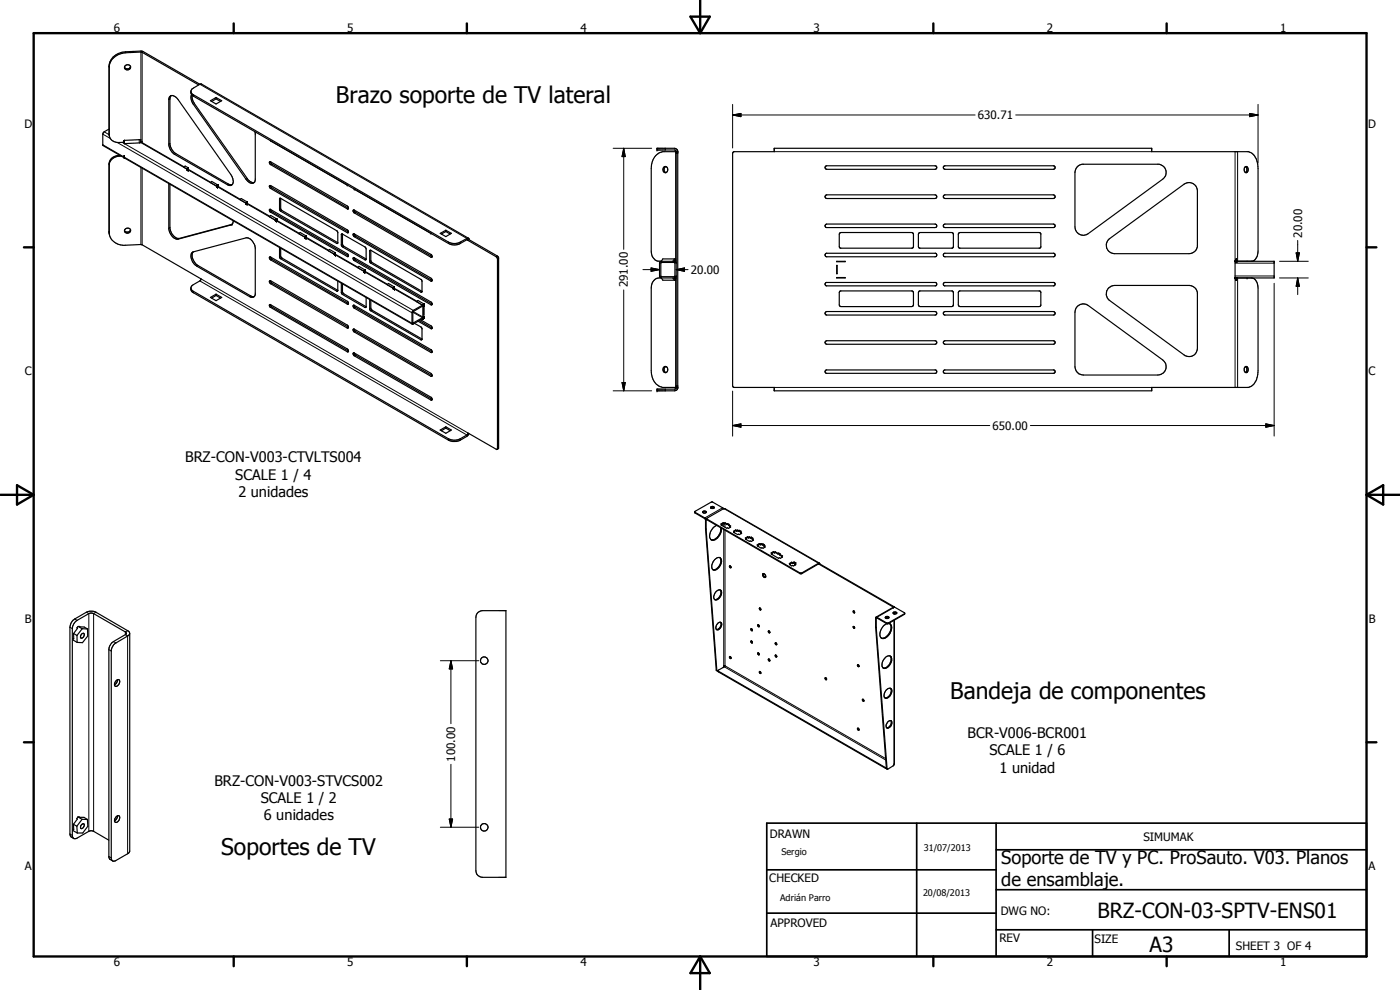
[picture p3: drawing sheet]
<svg xmlns="http://www.w3.org/2000/svg" width="420mm" height="297mm" viewBox="0 0 420 297" stroke-linecap="round" stroke-linejoin="round" font-family="sans-serif">
<g fill="none" stroke="#000" stroke-width=".35">
<path d="M39.2 19.9a1.02 1.02 0 0 1-.8 .7 1.02 1.02 0 0 1-1-.4M32.7 38.7l-1.8 1.2v3.8l92.9 53.6M51 29a1.68 1.68 0 0 1 2.5 .9l15.7 22.4a2.28 2.28 0 0 1 .2 3.3l-1.2-.2-15.8-9.1a4.1 4.1 0 0 1-1.7-2.7v-14zM51.4 28.7l-.4 .8v13.8a4.5 4.5 0 0 0 1.8 2.8l15.8 9.1 1 .2M57.3 27.6l.5 .7 76.8 44.3a3.8 3.8 0 0 0 3.5 0l2.1-1.1h.5l.1 .4M57.5 28.4a2.86 2.86 0 0 0 .5 2.9l15.8 22.5a1.63 1.63 0 0 0 2.7 .7v-15M57.7 28.6a3.7 3.7 0 0 0 .7 2.5l15.8 22.5a2.12 2.12 0 0 0 2.1 1.1M59.6 25.5l-17-9.8-4.9 .1a5.1 5.1 0 0 0-4.9 3.9v21.1M60 25.3l-1.9 1.1a1.36 1.36 0 0 0-.8 1.2 1.36 1.36 0 0 0 .8 1.3l76.5 44.2a3.8 3.8 0 0 0 3.5 0l2.1-1.2 .3 .2M60 25.3l-17.2-9.9-5.1 .1a5 5 0 0 0-5 4.4l.1 20.9M60 25.3l.5-.1 80.1 46.3M63.1 30.2l1.7-.9 1.7 .9-1.7 1z"/>
<path d="M64.8 29.7l1.4 .7M64.8 29.7l-1.3 .7M64.8 29.3v.4M32.8 40.8a2.61 2.61 0 0 0 3 2l1.5-.1M36 46.6a3 3 0 0 0-3.3 2.6l.1 21.1M36.5 46.9a3.3 3.3 0 0 0-3.7 2.2v21.1a4.4 4.4 0 0 0 4.9 3.4l4.9-.2 17.8 10.3-.3 .5-2 1.2a1.35 1.35 0 0 0-.8 1.2 1.35 1.35 0 0 0 .8 1.2l76.5 44.3a3.9 3.9 0 0 0 3.5 0l2-1.2 .6-.8M37.3 42.1l5-.2-.2 .9-4.7 .3M37.3 42.1l.1 1M37.3 42.1v.6M37.3 47.3v.1M37.3 42.7l.1 .4M42.2 42.4l.5 .1v.3"/>
<path d="M42.2 42.5l13.1 7.6M50.7 55v13.7a3.4 3.4 0 0 0 2.8 3.1l16.1-4.5M51 55.2v13.4a3.3 3.3 0 0 0 2.8 2.9l15.8-4.2M56.1 50.7l7.2 4M56.5 50.3l-.9-.5-.4 .4 .9 .5M56.5 50.3l-.4 .4M56.5 50.3v.5M65 55.8l7.1 4M65.3 55.5l-1.8-1.1-.3 .4 1.8 1M65.3 55.5l-.3 .3M65.3 55.5v.4M72 59.9l.4-.3 1.8 1-.4 .3z"/>
<path d="M81.1 42.2l.1 .1M81.2 55.7l-.4 .1 .4 .8 23 13.2 .4-.2M81.2 55.7l.4 .6 23 13.3M81.2 48.6l.4 .6 23 13.3M81.2 55.7l23 13.3 .4 .6M81.2 48.6h-.4l.4 .8 23.1 13.3 .3-.2M81.2 48.6l23 13.2 .4 .7M83.9 59.5l17.1 9.7 .4 .5v3.2l-.4 .1-16.8-9.6-.3-.5zM84.2 59.5v3.2l.4 .5 16.8 9.6M104.2 55.5l.1 .1M106.2 56.7l.1 .1M197.2 44.5h5.2l.8 .4 .2 .4v71.2l-.3 .6-.7 .2h-5.2v-.5h5.4l.3-.6v-70.7l-.5-.5h-5.2z"/>
<path d="M199.3 50.1a.85 .85 0 0 1 1.1 .8 .85 .85 0 0 1-1.1 .8l-.3-.8zM199.8 50a1.06 1.06 0 0 0 0 1.8M203.4 45.5h-4.5a4.7 4.7 0 0 0-3.5 5v24.9a2.73 2.73 0 0 0 3.1 3M247.8 58.6l32.8-.1 .4 .1 .1 .6-.5 .4h-32.5l-.5-.4zM247.8 49.8l32.8-.1 .4 .1 .1 .6-.5 .4h-32.5l-.5-.4zM283.2 58.7l.4-.2h32.5l.5 .2v.5l-.5 .4h-32.5l-.5-.4zM283.2 50l.4-.3h32.5l.5 .3v.4l-.5 .4h-32.5l-.4-.2zM323.2 50.1l.6-.4 1-.4h23a2.49 2.49 0 0 1 2.1 1.8 2.49 2.49 0 0 1-1 2.7l-22.3 16.3a2.51 2.51 0 0 1-2.6 .2 2.51 2.51 0 0 1-1.4-2.2v-16.4zM373.8 50a1.19 1.19 0 0 0 0 1.8M373.8 50a.89 .89 0 0 1 .8 .9 .89 .89 0 0 1-.8 .9M373.8 50a1.11 1.11 0 0 1 0 1.8M37.6 68.7a.86 .86 0 0 1 1.2-.2 .86 .86 0 0 1 .2 1.2 .86 .86 0 0 1-1.2 .1l-.4-.4z"/>
<path d="M39.2 68.9a.99 .99 0 0 1-.8 .8 .99 .99 0 0 1-1-.5M57.6 75.8l16.2-4.4a3.2 3.2 0 0 1 2.8 2.9v14a1.03 1.03 0 0 1-.6 .9 1.03 1.03 0 0 1-1.1-.2l-15.8-9.1a3.2 3.2 0 0 1-1.5-4.1zM58 75.6a3.1 3.1 0 0 0 1.4 4.1l15.8 9.1 1.1 .2M70 66.2l-.4 1.1M73.9 60.9l7.1 4M74.2 60.6v.4M80.8 62.9l.3-.1 23.1 13.3 .3 .4v.5l-23.4-13.4zM81.2 62.8l.4 .7 23 13.3M81.2 77.1l.4 .7 23 13.3M81.2 77.1l-.4 .1 .4 .8 23.1 13.3 .3-.2M81.2 77.1l23 13.3 .4 .7M82.6 66l7.2 4"/>
<path d="M83 65.7l-1.8-1.1-.4 .4 1.8 1M83 65.7l-.4 .3M83 65.7v.4M83.9 74.2v2.9l.2 .5 17 9.8 .3-.2v-2.9M84.2 74.4v2.6l.3 .3 16.9 9.8M91.5 71.1l7.1 4M91.9 70.8l-1.8-1-.4 .3 1.8 1M91.9 70.8l-.4 .3M91.9 70.8v.4M100.3 76.2l7.2 4M100.7 75.9l-1.8-1.1-.4 .4 1.8 1M100.7 75.9l-.4 .3"/>
<path d="M100.7 75.9v.4M102.8 70.2l6.8 4 .3 .5v3M102.8 70.2l-.4 .1 .2 3.6 6.9 4 .4-.2M102.8 70.2v3l.2 .6 6.9 3.9M104.6 69.6h.1M104.6 76.8h.1M104.6 62.5h.1M106.3 70.2l-.4 .2 .4 .6 23 13.3 .4-.2M106.3 63l-.4 .2 .4 .7 23 13.3 .4-.2M106.3 63l.3 .6 23.1 13.4M106.3 70.2l.4 .7 23 13.2M106.3 77.3l.4 .7 23 13.3"/>
<path d="M106.3 70.2l23 13.2 .4 .7M106.3 63l23.1 13.4 .3 .6M106.3 77.3l23 13.3 .4 .6M106.3 77.3h-.2l-.2 .3 .4 .6 23 13.2 .4-.2M111 75.1h.3l15.1 8.8 .2 .4v3.2l-.3 .1-15.1-8.7-.3-.4zM111.3 75.1l.1 3.5 15.2 8.8M129.3 70l.1 .1M132.1 70l1.7-.9 1.7 .9-1.7 1zM133.8 69.5l1.3 .7M133.8 69.5l-1.4 .7M133.8 69.1v.4M140.5 72.1l8.4 4.9 .4 .6v57l-.3 .3-8.5-5-.4 .6-2 1.2a3.8 3.8 0 0 1-3.5 0l-76.8-44.4-.5-.8"/>
<path d="M140.8 71.9l8.5 4.9 .3 .5v57.2l-.4 .3M140.8 71.9l-.3 .2M198.3 78.9l4.2-.1v4.1h-4.2zM202.5 78.4l.4 .4M202.8 77.8l-.7 .6M202.8 77.8l-.2 .5M202.8 77.8l-3.9-.1-.4 .7M202.9 78.8l-.3-.4h-4.3l-.4 .4 .1 4.3 .5 .3 .4 .7 3.9-.1M202.9 78.8v.2M202.9 78.2l-.5 .2M247.7 67.4l.4-.2h32.5l.4 .2 .1 .5-.5 .4h-32.5l-.5-.4zM247.8 76.1l33-.1 .3 .3v.4l-.5 .3h-32.5l-.5-.3z"/>
<path d="M251.1 78.4l2.5 .1zM251.1 79.6l.1 2.5zM252 70l.4-.2h21.2l.5 .5v3.7l-.3 .5h-21.6l-.3-.5zM275.7 70l.4-.2h9.7l.3 .5-.1 4-.2 .2h-9.8l-.4-.5zM283.2 76.2l.3-.2h32.8l.3 .3v.4l-.5 .3h-32.5l-.4-.2zM283.2 67.4l.4-.2h32.5l.5 .2v.5l-.5 .4h-32.5l-.5-.4zM287.7 70l.4-.2h23.8l.5 .3v4.1l-.4 .3h-24l-.4-.5zM332.8 71.8l22.6-16.6a2.53 2.53 0 0 1 4 2.1v16.7a2.57 2.57 0 0 1-2.5 2.1h-22.4a2.53 2.53 0 0 1-2.3-1.6 2.53 2.53 0 0 1 .6-2.7zM370.7 78.4h11.7v5h-11.7v-5h5.2a2.81 2.81 0 0 0 1.7-3v-24.9a4.8 4.8 0 0 0-2.9-5h-29.1v-1h-113.2v1h-12.2l-.3 .5v69.7l.3 .5h12.2v1.1h113.2v-1.1h29.1a4.8 4.8 0 0 0 2.9-4.9v-24.9a2.84 2.84 0 0 0-2-3M371.2 78.4h.1M374.3 78.4h.1M63.1 89.2l1.7-.9 1.7 .9-1.7 1z"/>
<path d="M64.8 88.6l1.4 .9M64.8 88.6l-1.3 .9M64.8 88.3v.3M80.8 91.5l.3-.1 23.1 13.3 .3 .3v.5l-23.4-13.3zM81.2 84.2a.45 .45 0 0 0-.4 .5 .45 .45 0 0 0 .4 .4l23 13.3 .4-.2M81.2 84.2l.4 .7 23 13.3M81.2 91.4l.4 .7 23 13.2M81.2 84.2l23 13.3 .4 .7M102.4 85v2.9l.4 .4 6.7 3.9 .4-.2M102.8 85.1v2.4l.2 .6 6.9 3.9M104.6 91.1h.1M104.6 98.2h.1"/>
<path d="M106.3 91.6l.3 .6 23.1 13.3M106.3 98.8l.4 .6 23 13.3M106.3 91.6l23.1 13.3 .3 .6M106.3 91.6l-.4 .2 .4 .7 23 13.2 .4-.2M106.3 98.8l23 13.2 .4 .7M106.3 98.8l-.1-.1a.46 .46 0 0 0-.3 .5 .46 .46 0 0 0 .4 .4l23 13.3 .4-.2M109.2 81.3l7.1 4M109.5 81l-1.8-1.1-.3 .4 1.8 1M109.5 81l-.3 .3M109.5 81v.4M109.9 89.2v2.8M110.9 89.8v3l.3 .4 15.3 8.8 .1-3.4-.3-.5-1.9-1.1"/>
<path d="M111.3 90v2.6l.3 .4 15 8.7M118.1 86.4l7.1 4M118.4 86.1l-.4 .3M118.4 86.1v.4M118.4 86.1l-1.8-1.1-.4 .4 1.8 1M123.9 96.9h.1M124 93.5l2.9-1.6v3.4l-2.9 1.6zM125.8 96.2l3.9 2.2M126.2 96l3.2 1.8 .2 .8-4.1-2.2M126.8 91.6l-2.8 1.5-.3 .4-.1 3.7 .2 .1M126.8 95.6l-3 1.7M126.8 91.6h.3"/>
<path d="M126.9 95.5l-.1 .1M127 91.5l-.2 .1M127.1 91.6l.1 .2zM127.1 95.2l-.3 .4M127.1 95.2l-.2 .3M127.2 91.2v4.3l-.4 .1M127.2 95l-.1 .2M127.2 91.2l-.4 .4M127.2 91.2l-1.8-1-.4 .3 1.8 1.1M202.1 83.4l.7 .6M202.6 83.4l.2 .6M202.9 83l-.5 .4h-4.6a2.74 2.74 0 0 0-2.4 3v24.9a4.7 4.7 0 0 0 3.5 4.9h4.5"/>
<path d="M202.9 82.8l-.1 .3-.4 .3 .5 .2M247.8 84.8h33l.3 .3v.3l-.3 .4h-32.8l-.4-.5zM247.8 93.6l32.8-.1 .4 .1 .1 .5-.5 .4h-32.5l-.5-.5zM251.1 83.3l2.5 .1zM252.1 87.4l21.7-.1 .3 .5v3.7l-.5 .5h-21.2l-.5-.5v-3.7zM275.8 87.4l10-.1 .3 .5-.1 4-.3 .2-9.7-.1-.4-.4v-3.7zM283.2 85l.3-.2h32.8l.3 .3v.3l-.3 .4h-32.8l-.4-.4zM283.2 93.7l.4-.2h32.5a.53 .53 0 0 1 .6 .5 .53 .53 0 0 1-.6 .5h-32.5l-.4-.2zM287.8 87.4l24.2-.1 .4 .3v4l-.5 .4h-23.8l-.5-.5v-3.7zM323.5 91.7a2.51 2.51 0 0 1 3.1 0l22.3 16.3a2.51 2.51 0 0 1 .9 2.8 2.51 2.51 0 0 1-2.3 1.7h-22.3a2.59 2.59 0 0 1-2.6-2.5v-16.3l.3-1.1zM332.6 86.6l.8-.7 1.1-.3h22.4a2.57 2.57 0 0 1 2.5 2.2v16.7a2.49 2.49 0 0 1-1.4 2.2 2.49 2.49 0 0 1-2.6-.2l-22.4-16.3a2.51 2.51 0 0 1-.4-3.6zM370.9 83.4h.5"/>
<path d="M371.2 83.4h.1M104.6 105.3h.1M106.3 105.9l-.4 .2 .4 .7 23 13.2 .4-.2M106.3 105.9l.4 .7 23 13.2M106.3 105.9l23 13.3 .4 .6M199.2 110.2a.87 .87 0 0 1 1.2 .3 .87 .87 0 0 1-.4 1.3 .91 .91 0 0 1-1-.5 .91 .91 0 0 1 .2-1.1zM199.8 110a1.02 1.02 0 0 0 0 1.8M247.7 102.4l.4-.2h32.5a.53 .53 0 0 1 .5 .6 .53 .53 0 0 1-.5 .5h-32.5l-.5-.4zM247.8 111.1l33-.1 .3 .3v.4l-.3 .3h-32.8l-.4-.5zM283.2 102.4l.4-.2h32.5a.53 .53 0 0 1 .6 .6 .53 .53 0 0 1-.6 .5h-32.5l-.5-.4zM283.2 111.2l.3-.2h32.8l.3 .3v.4l-.3 .3h-32.8l-.4-.3zM373.8 110a1.17 1.17 0 0 0 0 1.8"/>
<path d="M373.8 110a.94 .94 0 0 1 .8 .8 .94 .94 0 0 1-.6 1h-.2M373.8 110a1.1 1.1 0 0 1 0 1.8M132.1 129l1.7-.9 1.7 .9-1.7 1zM133.8 128.4l1.3 .8M133.8 128.4l-1.4 .8M133.8 128.1v.3M208.5 153.6l.1 .3 3.1 1.9v2.8M208.5 153.6l3.3 2.1 .1 3M210.9 153.8l.4-.3 .7 .3M210.9 153.5a.65 .65 0 0 1 1.1 .2l-.7 .3zM211.7 158.6l3.3 42.4M211.7 158.6l.2 .1"/>
<path d="M211.9 158.7l3.2 42.4 .2 .2 .3-.2M212.1 155.6l.1 .4 27.9 16.1h.5l5.2-2.9M212.1 155.6l28 16.3h.5l5.3-2.9M212.1 155.6h.1M213.3 152.4l.5-.3 .5 .3M213.3 152.2l.5-.3 .5 .4-.1 .2-.7 .1zM215 157.6a3.1 3.1 0 0 0-1.6 4.3M216.3 158.4a3.3 3.3 0 0 1-2.7 3.6l-.2-.1M216.5 158.5a3.4 3.4 0 0 1-2.7 3.6l-.4-.2M216.7 157.4l-.3 .1 1.7 1h.5l.7-.3-.3-.2M216.7 157.4l-.1 .2M217 156.8l-.6 .4 .3 .2"/>
<path d="M217 157l-.4 .3M217 156.8v.2M217 156.8l.3 .2M217 157l.3 .2M217.1 152.7l-3.4-2.1-5.2 3M217.1 152.7l-5 2.9M217.1 152.7l.5-.1 28.3 16.4M217.3 157v.2M217.6 156.8l.6 .4M217.6 156.8v.3M217.6 157.1l.6 .3M217.6 157.1l-.3 .1"/>
<path d="M217.6 156.8l-.3 .2M218.2 157.2v.2M218.4 157.1l.5 .3-.3 .1M218.4 157.1v.2M218.4 157.3l.2 .2M218.4 157.1l-.2 .1M218.4 157.3l-.2 .1M218.6 157.5l.5 .4M218.6 157.5l.7 .3-.3 .2M219 158l.1 .2M220.4 159.6l-.2 .1 1.2 .7h.5l.7-.4-.3-.1M220.4 159.6v.2"/>
<path d="M220.8 159l.3 .2M220.8 159l-.6 .4 .2 .2M220.8 159.2l-.5 .3M220.8 159v.2M220.8 159.2l.3 .2M221.1 159.2v.2M221.4 159.3l-.3 .1M221.4 159v.3M221.4 159l-.3 .2M221.4 159l.3 .3M221.4 159.3l.3 .1M221.7 159.3v.1"/>
<path d="M221.9 159.1l.5 .3-.2 .1M221.9 159.1v.2M221.9 159.3l.3 .2M221.9 159.1l-.2 .2M221.9 159.3l-.2 .1M222.2 159.5l.2 .3M222.2 159.5l.3 .2-.2 .2M222.3 159.9l.1 .2M214.8 177.6a.93 .93 0 0 1 1.7-.2 2.05 2.05 0 0 1-1.9 2.6 1.66 1.66 0 0 1 .2-2.4zM216 167.3a2.29 2.29 0 0 1-.7 3.4l-.7 .4-.7-.2M216.1 167.3a2.41 2.41 0 0 0-2.2 3.6M216.1 177a2.01 2.01 0 0 1-1.7 2.9"/>
<path d="M216.2 167.5a2.61 2.61 0 0 1-2.3 3.4M219 169.8l.4 .2v.3l-.4-.1zM219.1 169.8l.3 .5M224 161.6l-.3 .2 1.2 .6 .6 .1 .6-.4-.3-.2M224 161.6l-.1 .2M224.4 161l-.7 .4 .3 .2M224.4 161l.3 .2M224.4 161.3l-.6 .2M224.4 161v.3M224.4 161.3l.3 .1M224.7 161.2v.2M224.9 161.3l-.2 .1"/>
<path d="M224.9 161.1v.2M224.9 161.1l-.2 .1M224.9 161.1l.3 .2M224.9 161.3l.3 .2M225.2 161.3v.2M225.5 161.4l.3 .1M225.5 161.2l.4 .3h-.2M225.5 161.2v.2M225.5 161.2l-.3 .1M225.5 161.4l-.3 .1M225.7 161.5l.2 .3M225.7 161.5l.4 .3-.3 .1"/>
<path d="M225.8 161.9l.2 .3M227.5 163.7l-.1 .2M227.5 163.7l-.2 .1 1.1 .7h.6l.6-.4-.2-.1M227.9 163.1v.2M227.9 163.1l-.7 .4 .3 .2M227.9 163.3l-.5 .3M227.9 163.1l.3 .2M227.9 163.3l.3 .2M228.2 163.3v.2M228.4 163.1l.4 .2M228.4 163.1v.2M228.4 163.3l.4 .2"/>
<path d="M228.4 163.3l-.2 .2M228.4 163.1l-.2 .2M228.8 163.3v.2M228.9 172.2a.73 .73 0 0 1 .8 .3 .73 .73 0 0 1 0 .8l-.6-.3zM229 163.2l.4 .3-.1 .1M229 163.2v.2M229 163.4l.3 .2M229 163.2l-.2 .1M229 163.4l-.2 .1M229.1 172.1a.87 .87 0 0 0 .7 1.1M229.3 163.6l.1 .3M229.3 163.6l.3 .2-.2 .2"/>
<path d="M229.4 164l.1 .2M231.7 166.1l-.2 .1 2.1 1.3 .3-.2 .3 .2 .7-.4-.3-.1M231.7 166.1v.2M232.1 165.5l-.7 .4 .3 .2M232.1 165.7l.3 .2M232.1 165.5l.3 .2M232.1 165.7l-.5 .3M232.1 165.5v.2M232.4 165.7v.2M232.7 165.6v.2M232.7 165.8l-.3 .1M232.7 165.6l-.3 .1"/>
<path d="M232.7 165.6l.8 .4M232.7 165.8l.8 .4M233.5 166v.2M233.7 165.9l.5 .3-.2 .1M233.7 165.9v.3M233.7 166.2l.3 .1M233.7 165.9l-.2 .1M233.7 166.2h-.2M234 166.3v.2l.6 .4M234 166.3l.9 .5-.3 .2M234.6 167l.1 .2M237.2 169.2l-.3 .2 .7 .4 .3-.2 .3 .2 .6-.4-.3-.2"/>
<path d="M237.2 169.2l-.1 .3M237.6 168.7l-.7 .4 .3 .1M237.6 168.9l-.5 .3M237.6 168.7v.2M237.6 168.7l.3 .1M237.6 168.9l.3 .1M237.9 168.8v.2M238.1 168.7l.1 .1M238.1 168.7v.2M238.1 168.9l.1 .1M238.1 168.9l-.2 .1M238.1 168.7l-.2 .1"/>
<path d="M238.2 168.8v.2M238.4 168.9l.3 .1M238.4 168.7l.5 .2-.2 .1M238.4 168.7v.2M238.4 168.7l-.2 .1M238.4 168.9l-.2 .1M238.5 169.2l.2 .3M238.7 169l-.2 .2M238.7 169v.2M245.8 169.2h.1M245.8 169.3l22.3 12.9M245.8 169.2v.1"/>
<path d="M245.9 169l.1 .2M246 169.2l22.4 12.9M246 169.2l-.2 .1M22.1 190.1v1.6l-.2-.1v.4l1.2 .7M22.1 190.1l1 .6M23.1 190.7v2M23.4 188l-.3 .4 .2 .1-1.2 1.6M23.4 188l1.9 .1 1 .6M23.4 188l1.3 .6M24.5 190.2l.2-.1a.52 .52 0 0 1 .7 .3 .52 .52 0 0 1-.3 .7l-.6 .4-.3-.2zM24.7 188.6l1.6 .1M24.7 188.6l-1.6 2.1"/>
<path d="M26.3 188.7v2.1l-1.5 2-1.7-.1M38.9 190v65.4l-.3 .6-4 2.3-.5 .1-.5-.3-.2-.4v-62.7l.9-1.7 4-2.5a.84 .84 0 0 0 .6-.8 .84 .84 0 0 0-.6-.8l-9.5-5.5-.9-.3-1.7 .2-3.8 2.1a3.2 3.2 0 0 0-1.4 2.5v62l.3 .8 .8 .6M143.3 183.9l.8-.6 .7-.1h7v80h-7a2 2 0 0 1-2-2v-76zM216.2 186.7a1.33 1.33 0 0 1 .2 1.5 1.33 1.33 0 0 1-1.4 .7 1.47 1.47 0 0 1 1.3-2.2M216.4 186.9a1.59 1.59 0 0 1-1.4 1.9M219.1 197l.3 .5M219.1 197l-.2 .1 .1 .3 .4 .1M225.5 192.3l-.1 .4 .4 .1M225.5 188.6l-.1 .5h.4M225.5 188.6l.3 .5M225.5 192.3l.3 .5M227.6 187.5l.3 .5"/>
<path d="M227.6 195.9l.3 .5M227.6 187.5l-.2 .2 .3 .4 .2-.1M227.6 195.9l-.2 .3 .3 .3 .2-.1M228 182.4l.3 .5M228 182.4v.4l.3 .1M230.6 197.8l.3 .1 .1 .4-.3-.1zM230.6 189.4l.4 .1v.4l-.3-.2zM230.8 197.7l.2 .5M230.8 189.3l.2 .5M232.8 192.9l.3 .4M232.8 196.6l.3 .4M232.8 192.9l-.1 .3 .2 .3 .2-.2"/>
<path d="M232.8 196.6l-.1 .2 .2 .3 .2-.1M256.2 188a.31 .31 0 0 0-.1 .3 .31 .31 0 0 0 .3 .2l.1-.1M256.2 183.3l-.1 .4 .4 .1M256.2 183.3l.3 .5M256.2 188l.3 .4M257.5 199.4l.3 .5M257.5 199.4l-.2 .3 .3 .3 .2-.1M262.8 188.1l3.2 42.4 .3 .3M262.8 188.1l.2 .2M263 188.3l3.3 42.5M264.4 191.4l.3 .1M265.7 185.4v-.1a.59 .59 0 0 1 .5-.4 .59 .59 0 0 1 .6 .4l-.1 .1"/>
<path d="M265.7 185.4l.4-.2 .6 .2M265.7 185.4l.4 .2 .6-.2M265.8 197.2a1.09 1.09 0 0 1 1.5-.3 1.09 1.09 0 0 1 .2 1.6 2.14 2.14 0 0 1-2.5 1.9 2.43 2.43 0 0 1 .8-3.2zM266.1 187.1l-3.1-1.7v2.9M266.1 187.1a3.2 3.2 0 0 0-1.7 4.3M266.7 187.1a1.73 1.73 0 0 1 .5 2.6 2.41 2.41 0 0 1-2.7 1.7M267.1 196.8a2.5 2.5 0 0 1-2.1 3.6M267.2 187.2a3.3 3.3 0 0 1-2.5 4.3M268.1 184a.49 .49 0 0 1 .5-.4 .49 .49 0 0 1 .5 .5l-.6 .1M268.1 184l.4 .2M268.4 182.1l3.1 1.9M268.4 182.1l-5.5 3.1"/>
<path d="M268.4 183.8l.7 .2M268.4 183.8l-.4 .2M268.4 186.1v43.1l-.3 .5-1.8 1.1M268.4 183.8v.4M271.5 184l-5.2 3-3.3-1.8-.2 .2v2.7M271.5 184l-.1 .3-4.8 2.8h-.5M34.8 204.3a.65 .65 0 0 1 1-.3 .65 .65 0 0 1 0 1.1l-.6 .7-.4 .2a1 1 0 0 1 0-1.7zM35.3 204l-.2 .6-.7 .9M215 201v.1M215 201.1l.2 .2M215.5 201.2l.1 .4 50.4 28.9M215.5 201.2l50.5 29.1"/>
<path d="M215.6 201.1l-.1 .1M217 200.3l.2-.5h.4l-2 1.3M228 201.5l.3 .5M228 201.5v.4l.3 .1M247.7 203.4h-.1M247.7 203.4h.2M247.8 203.4l.3 .4M247.9 203.4l.2 .2-.1 .4-.4-.6M257.5 218.5l.3 .5M257.5 218.5l-.2 .3 .3 .3 .2-.1M259 209.8l.3 .5M259 209.8l-.2 .3 .4 .3 .1-.1"/>
<path d="M265.9 207.1a.89 .89 0 0 1 1-.6 .89 .89 0 0 1 .8 .9 1.76 1.76 0 0 1-2.2 1.9 2.1 2.1 0 0 1 .4-2.2zM266.3 216.7a.68 .68 0 0 1 .7-.5 .68 .68 0 0 1 .7 .5 1.28 1.28 0 0 1-.4 1.3 1.28 1.28 0 0 1-1.3 .3v-.9zM267.2 206.5a2.03 2.03 0 0 1-1.6 2.9M267.3 216.2a1.53 1.53 0 0 1-1.2 2.2M22 247.3l.1 1.6-.2-.1v.4l1.3 .7M22 247.3l1.1 .6M23.1 247.9l.1 2M23.4 245.1l-.4 .5 .2 .1-1.2 1.6M23.4 245.1l1.8 .1 1 .7M23.4 245.1l1.2 .7M24.5 247.4a.46 .46 0 0 1 .8-.1 .46 .46 0 0 1-.1 .7 .51 .51 0 0 1-.5 .6 .51 .51 0 0 1-.5-.5zM24.6 245.8l1.6 .1"/>
<path d="M24.6 245.8l-1.5 2.1M26.2 245.9l.2 2-1.6 2h-1.6M32.7 252.1l-4.6-2.7-.6-.1-.8 .1-3.6 2.1a.88 .88 0 0 1-1 .1 .88 .88 0 0 1-.4-.9v-62.1a3.2 3.2 0 0 1 1.4-2.5l3.7-2.1h1.1l10 5.9v.3l-3.8 2.3a3.1 3.1 0 0 0-1.4 2.4v62.3l.2 .6 .9 .5M34.8 245.1a.6 .6 0 0 1 .9-.4 .6 .6 0 0 1 .2 .9l-.2 .5a.68 .68 0 0 1-.9 .6 .68 .68 0 0 1-.4-1zM35.3 244.8l-.2 .6-.7 .9"/>
<circle cx="38.2" cy="20.2" r=".86"/>
<circle cx="145.3" cy="198.2" r="1.14"/>
<circle cx="145.3" cy="248.2" r="1.13"/>
</g>
<g fill="none" stroke="#000" stroke-width=".3">
<path d="M32.7 19.9l.1 .3M37.7 15.5v.3M42.3 15.6v26.8M42.7 15.7v26.8M31.3 39.5l1.5 1-.1-.3M51 29.7l-.3 .2M58.1 28.4v.5M58.4 31.1l-.4 .2M60 25.3l80.1 46.2M219.9 34.5l2.5-.5v1zM219.9 34.5h72.7M219.9 31.3v13.1"/>
<path d="M304.8 34.5h72.8M375.1 34l2.5 .5-2.5 .5zM377.6 31.3v17.6M30.8 40.3l2.3 1.2M30.8 43.4l92.8 53.6M32.7 49.2l.1 .3M35.1 42.7l88.5 51.2M35.7 46.6l.1 .3M36.7 42.7l87.3 50.4M37.3 42.1l.1 1zM37.3 46.8v.6zM41.8 41.9v1"/>
<path d="M42.2 42.7l84.6 48.9M42.3 50.2v23.2M42.7 50.4v23M50.7 55.1h.1M51 43.1l-.3 .1M52.8 46.1l-.4 .2M56.2 50.7h.1M56.2 50.7l.3-.4v.7M56.3 50.7h.1M56.4 50.7h.1M56.4 50.8h.1M56.4 50.7v.1"/>
<path d="M56.5 50.3l-.4 .4zM56.5 50.3v.7zM56.5 50.3l-.3 .4zM56.5 50.3v.6zM56.5 50.3v.5zM56.5 50.3l-.2 .4zM56.5 50.3l-.1 .5zM56.5 50.3l-.1 .4zM56.5 50.8h.1M56.5 50.9h.1M65 55.8l.3-.3zM65 55.8h.1"/>
<path d="M65 55.8l.3-.3v.5M65 55.8h.2M65.1 55.8h.1M65.2 55.8h.1M65.2 55.8l.1 .1M65.3 55.9h.1M65.3 55.5l-.3 .3zM65.3 55.5v.5zM65.3 55.5l-.2 .3zM65.3 55.5v.4zM65.3 55.5l-.1 .3zM65.3 56h.1"/>
<path d="M68.6 55.2l-.4 .2M74.2 53.6l-.4 .2M81.2 42.2v.1M81.6 49.2l-.4 .2M81.6 56.3l-.4 .3M84.2 59.5l-.3 .2M104.2 55.5h.1M106.3 56.8h.1M184 44.5h11.6M187.2 44.5l.5 2.5h-1zM187.2 44.5v30.3M199.7 44.5v.5"/>
<path d="M202.8 45.5v32.8M202.9 46h.5M232.4 45.5h113.2M370.7 45.5v32.9M371.4 45.5v32.9M32.7 69.5l.1 .3M51 68.2l-.3 .3M53.8 71.5l-.3 .3M59.4 79.7l-.3 .2M69.6 67.3l-.4 .2M73.8 60.9h.1M73.8 60.9l.4-.3v.6"/>
<path d="M73.9 60.9l.3-.3zM73.9 60.9h.1M74 60.9l.1 .1M74 60.9h.1M74.1 61h.1M74.2 60.6l-.4 .3zM74.2 60.6v.6zM74.2 60.6v.5zM74.2 60.6l-.3 .3zM74.2 60.6l-.1 .5zM74.2 60.6l-.1 .4zM74.2 60.6l-.2 .3z"/>
<path d="M74.2 61.1h.1M81.6 77.8l-.4 .2M81.6 63.5l-.4 .2M82.6 66l.4-.3zM82.7 66h.1M82.8 66h.1M82.8 66l.2 .1M82.9 66h.1M82.9 66h-.3l.4-.3v.6M83 66.1h.1M83 66.2h.1M83 65.7v.6z"/>
<path d="M83 65.7l-.3 .3zM83 65.7v.5zM83 65.7l-.2 .3zM83 65.7v.4zM83 65.7l-.1 .3zM83 66.3h.1M84.2 62.5l-.3 .2M84.2 76.8l-.3 .2M84.6 63.2l-.4 .2M84.6 77.4l-.4 .2M91.5 71.1l.4-.3zM91.5 71.1h.1"/>
<path d="M91.6 71.1h.1M91.7 71.1h.1M91.7 71.1l.1 .1M91.8 71.2h.1M91.8 71.2l-.3-.1 .4-.3v.6M91.9 70.8v.6zM91.9 70.8l-.4 .3zM91.9 70.8v.5zM91.9 70.8l-.3 .3zM91.9 70.8l-.1 .5zM91.9 70.8l-.1 .4zM91.9 70.8l-.2 .3z"/>
<path d="M91.9 71.4h.1M100.4 76.2h.1M100.5 76.2h.1M100.6 76.2h.1M100.6 76.3h.1M100.6 76.2h-.3l.4-.3v.6M100.6 76.2v.1M100.7 75.9l-.4 .3zM100.7 75.9v.6zM100.7 75.9l-.3 .3zM100.7 75.9v.5zM100.7 75.9l-.2 .3z"/>
<path d="M100.7 75.9v.4zM100.7 75.9l-.1 .4zM100.7 75.9l-.1 .3zM100.7 76.3h.1M100.7 76.4h.1M100.7 76.5h.1M101.4 72.8l-.4 .2M102.8 70.2l-.4 .2M102.8 73.2l-.4 .2M103.2 73.9l-.4 .2M104.6 62.5l-.4 .2M104.6 76.8l-.4 .2"/>
<path d="M104.6 69.6l-.4 .2M106.7 70.9l-.4 .1M106.7 78l-.4 .2M106.7 63.7l-.4 .2M109.9 77.7l-.4 .2M111.3 78.1l-.4 .3M111.3 75.1l-.4 .2M111.6 78.7l-.3 .3M129.3 70h.1M129.7 77l-.4 .2M134.6 72.6v.5M138.1 72.6v.5"/>
<path d="M140.1 71.9l.4 .2M149.3 76.8l-.4 .2M149.6 77.5l-.3 .1M202.4 77.7l-.5 .7M370.7 79h11.7M370.9 78.4h.1M371 78.4h.1M371 77.8l-.1 .6h-.2zM371 77.8l.2 .6zM371 77.8l-.1 .6zM371 77.8l.1 .6zM371 77.8v.6z"/>
<path d="M371 77.8l.2 .6h-.5zM371.1 78.4h.1M371.2 78.4h.1M384 78.4h8.6M389 75.9h1l-.5 2.5zM389.5 72.1v6.3M58.1 87.4v.4M60 84.3l80.1 46.2M60.4 83.7l80.1 46.2M75.2 88.8l-.3 .2M81.6 84.9l-.4 .2M81.6 92.1l-.4 .1"/>
<path d="M101.4 87.1l-.4 .2M102.8 87.5l-.4 .3M103.2 88.1l-.4 .2M104.6 98.2l-.4 .2M104.6 91.1l-.4 .1M106.7 92.2l-.4 .3M106.7 99.4l-.4 .2M109.2 81.3l.3-.3zM109.2 81.3h.1M109.2 81.3l.3-.3v.6M109.2 81.3h.2M109.3 81.3h.1"/>
<path d="M109.4 81.3h.1M109.4 81.4h.1M109.5 81.4h.1M109.5 81v.6zM109.5 81l-.3 .3zM109.5 81v.5zM109.5 81l-.2 .3zM109.5 81v.4zM109.5 81l-.1 .3zM109.5 81l-.1 .4zM109.5 81.5h.1M109.9 92l-.4 .2"/>
<path d="M111.3 92.5l-.4 .1M111.6 93l-.3 .3M118 86.4l.4-.3zM118 86.4h.1M118 86.4l.4-.3v.6M118 86.4h.2M118.1 86.4l.3-.3zM118.1 86.4h.1M118.2 86.4h.1M118.3 86.5h.1M118.3 86.4v.1M118.3 86.6h.1"/>
<path d="M118.4 86.1v.6zM118.4 86.1v.5zM118.4 86.1l-.3 .3zM118.4 86.1l-.1 .5zM118.4 86.1l-.1 .4zM118.4 86.1l-.2 .3zM118.4 86.1l-.1 .3zM118.4 86.7h.1M123.9 93.7l2.9 1.6M123.9 96.8l.1 .1M124 93.5l2.9 1.6M126.6 87.4l-.3 .2"/>
<path d="M126.8 91.9h.1M126.8 95.6l.4-.1zM126.8 95.6h.1M126.8 91.6l.4-.4v.6M126.8 91.5v.1M126.8 91.5h.1M126.9 91.5l.3-.3zM126.9 95.6h-.1M126.9 95.6h.1M126.9 95.5h.3zM126.9 91.5h.1M126.9 95.5h.1"/>
<path d="M126.9 95.5v.1M127 95.5h.2zM127 91.5h.1M127 95.4l.2 .1zM127 95.4h.1M127 91.5l.1 .1M127 95.4l-.1 .1M127.1 95.3l.1 .2zM127.1 91.5h.1M127.1 95.4h.1M127.1 95.4h-.1M127.1 95.2l.1 .3z"/>
<path d="M127.1 95.2h.1M127.1 91.6h.1M127.1 95.2v.2M127.2 95v.5zM127.2 95.1v.4zM127.2 95.2v.3zM127.2 91.6h.1M127.2 91.7h.1M127.2 95.1h.1M127.2 95.2h.1M127.2 95.2h-.1M127.2 91.2l-.4 .4z"/>
<path d="M127.2 91.2v.6zM127.2 91.2l-.3 .3zM127.2 91.2v.5zM127.2 91.2l-.2 .3zM127.2 91.2v.4zM127.2 91.2l-.1 .4zM127.2 95h.1M127.2 95v.5l-.4 .1M129.7 84.1l-.4 .2M129.7 91.2l-.4 .2M129.7 98.4l-.4 .2M187.2 87v30.3"/>
<path d="M192.9 80.9h5M195.4 80.4l2.5 .5-2.5 .5zM201.9 83.4l.5 .7M202.8 83.5v32.7M202.9 80.9l2.5-.5v1zM202.9 80.9h3.6M370.7 83.4h.2l.1 .6zM370.7 83.4v32.8M370.7 82.8h11.7M370.7 83.4h.2M370.9 83.4l.1 .6zM370.9 83.4h.1"/>
<path d="M371 83.4v.6zM371 83.4h.1M371.1 83.4l-.1 .6zM371.1 83.4h.1M371.2 83.4h.1M371.2 83.4l-.2 .6-.3-.6M371.2 83.4h-.3M371.4 83.4v32.8M382.4 85v45.9M384 83.4h8.6M389.5 83.4l.5 2.5h-1zM389.5 83.4v5"/>
<path d="M104.6 105.3l-.4 .2M106.7 106.6l-.4 .2M126.6 101.7l-.3 .2M129.7 119.8l-.4 .2M129.7 105.5l-.4 .2M129.7 112.7l-.4 .2M184 117.3h11.6M186.7 114.8h1l-.5 2.5zM199.7 116.8v.5M202.9 115.7h.5M219.9 117.3v13.6M232.4 116.2h113.2"/>
<path d="M134.6 131.7v.4M138.1 131.7v.4M149.6 134.4l-.3 .2M219.9 127.7l2.5-.5v1zM219.9 127.7h77.1M309.2 127.7h73.2M379.9 127.2l2.5 .5-2.5 .5zM208.6 153.7v.2M211.7 155.9h.4M212.2 155.7v.3M216.9 152.4l-5.4 3v.2M217.2 157.1v.9"/>
<path d="M217.2 158.9v40.9M217.4 152.7l28.2 16.3M217.6 159.1v40.7l48.2 27.8M217.6 157.1v1.1M240.1 171.9v.2M240.6 171.9v.2M245.6 169.2l.2 .1M21 188.2l.7 .4M22.4 185.7l.7 .4M25.9 183.7l.8 .4v65.3M28.8 183.7l-.7 .4v65.3M32.7 194.9l.7 .4"/>
<path d="M34.1 192.5l.7 .4M38.3 189.2l-.7 .4v.8l.7 .4v65.4M132.2 198.2h11.5M135.3 198.2l.5 2.5h-1zM135.3 198.2v18.9M266.1 186.9v.2M266.6 186.9v.2M268.1 182.2h.1M268.3 183.9v.3M268.3 186.1v43.2M268.5 182.2l-5.3 3v.2h-.4M271.4 184.1v.2"/>
<path d="M215 201l.1 .1M215.6 201.4v.2M217.4 200.1l48.4 27.9M135.3 229.3v18.9M265.7 230.3v.2M266 230.5l.2 .1M21 250.2l.7 .5M32.7 257l.7 .4M132.2 248.2h11.5M134.8 245.7h1l-.5 2.5z"/>
</g>
<g fill="#000">
<circle cx="197.2" cy="44.5" r=".18"/>
<circle cx="197.2" cy="45" r=".18"/>
<circle cx="202.9" cy="45.5" r=".18"/>
<circle cx="203.4" cy="45.5" r=".18"/>
<circle cx="69.6" cy="67.3" r=".18"/>
<circle cx="370.7" cy="78.4" r=".18"/>
<circle cx="382.4" cy="78.4" r=".18"/>
<circle cx="370.7" cy="83.4" r=".18"/>
<circle cx="374.3" cy="83.4" r=".18"/>
<circle cx="197.2" cy="117.3" r=".18"/>
<circle cx="197.2" cy="116.8" r=".18"/>
<circle cx="202.9" cy="116.2" r=".18"/>
<circle cx="203.4" cy="116.2" r=".18"/>
<circle cx="268.1" cy="182.2" r=".18"/>
</g>
<g fill="#000">
<path d="M219.9 34.5l2.5-.5v1zM375.1 34l2.5 .5-2.5 .5zM37.3 42.1l.1 1zM37.3 46.8v.6zM56.5 50.3l-.1 .4zM56.5 50.3l-.1 .5zM56.5 50.3l-.4 .4zM56.5 50.3v.7zM56.5 50.3l-.3 .4zM56.5 50.3v.6zM56.5 50.3v.5zM56.5 50.3l-.2 .4z"/>
<path d="M65.3 55.5v.4zM65.3 55.5l-.1 .3zM65.3 55.5l-.3 .3zM65.3 55.5v.5zM65 55.8l.3-.3zM65.3 55.5l-.2 .3zM187.2 44.5l.5 2.5h-1zM74.2 60.6l-.1 .4zM74.2 60.6l-.1 .5zM74.2 60.6l-.4 .3zM74.2 60.6v.6zM74.2 60.6v.5z"/>
<path d="M74.2 60.6l-.3 .3zM73.9 60.9l.3-.3zM74.2 60.6l-.2 .3zM83 65.7l-.1 .3zM83 65.7v.4zM83 65.7v.5zM82.6 66l.4-.3zM83 65.7v.6zM83 65.7l-.3 .3zM83 65.7l-.2 .3zM91.9 70.8l-.1 .4zM91.9 70.8l-.1 .5z"/>
<path d="M91.5 71.1l.4-.3zM91.9 70.8v.6zM91.9 70.8l-.4 .3zM91.9 70.8v.5zM91.9 70.8l-.3 .3zM91.9 70.8l-.2 .3zM100.7 75.9l-.1 .3zM100.7 75.9v.4zM100.7 75.9l-.1 .4zM100.7 75.9l-.4 .3zM100.7 75.9v.6zM100.7 75.9l-.3 .3z"/>
<path d="M100.7 75.9v.5zM100.7 75.9l-.2 .3zM371 77.8l-.1 .6h-.2zM371 77.8l-.1 .6zM371 77.8v.6zM371 77.8l.1 .6zM371 77.8l.2 .6zM389 75.9h1l-.5 2.5zM109.5 81v.4zM109.5 81l-.1 .4zM109.2 81.3l.3-.3zM109.5 81v.6z"/>
<path d="M109.5 81l-.3 .3zM109.5 81v.5zM109.5 81l-.2 .3zM109.5 81l-.1 .3zM118.4 86.1l-.1 .4zM118.4 86.1v.5zM118.4 86.1l-.1 .5zM118 86.4l.4-.3zM118.4 86.1v.6zM118.1 86.4l.3-.3zM118.4 86.1l-.3 .3zM118.4 86.1l-.2 .3z"/>
<path d="M118.4 86.1l-.1 .3zM126.8 95.6l.4-.1zM126.9 95.5h.3zM127 95.5h.2zM127 95.4l.2 .1zM127.2 91.2l-.1 .4zM127.1 95.3l.1 .2zM127.2 91.2v.4zM127.2 91.2v.5zM127.2 91.2l-.4 .4zM127.2 91.2v.6zM126.9 91.5l.3-.3z"/>
<path d="M127.2 91.2l-.3 .3zM127.2 91.2l-.2 .3zM127.2 95v.5zM127.2 95.1v.4zM127.2 95.2v.3zM127.1 95.2l.1 .3zM195.4 80.4l2.5 .5-2.5 .5zM202.9 80.9l2.5-.5v1zM370.7 83.4h.2l.1 .6zM370.9 83.4l.1 .6zM371 83.4v.6zM371.1 83.4l-.1 .6z"/>
<path d="M389.5 83.4l.5 2.5h-1zM186.7 114.8h1l-.5 2.5zM219.9 127.7l2.5-.5v1zM379.9 127.2l2.5 .5-2.5 .5zM135.3 198.2l.5 2.5h-1zM134.8 245.7h1l-.5 2.5z"/>
</g>
<g fill="none" stroke="#000" stroke-width=".71">
<path d="M10.1 9.9h400v277.1h-400zM70.1 7v2.9M140.1 7v2.9M207.2 5h5.8l-2.9 4.9zM210.1 0v9.9M280.1 7v2.9M350.1 7v2.9M7.2 74.2h2.9M410.1 74.2h3M.1 148.5h10M5.1 145.6l5 2.9-5 2.9zM410.1 148.5h10"/>
<path d="M410.1 148.5l5-2.9v5.8zM7.2 222.7h2.9M410.1 222.7h3M70.1 287v2.9M140.1 287v2.9M210.1 287v10M210.1 287l2.9 5h-5.8zM280.1 287v2.9M350.1 287v2.9"/>
</g>
<path d="M230.1 247h180v40h-180zM275.1 247v40M298.9 255h111.2M298.9 247v40M230.1 274h68.8M230.1 261h68.8M298.9 279h111.2M298.9 267h111.2M327.9 279v8M368.9 279v8" fill="none" stroke="#000" stroke-width=".51"/>
<g font-size="6.9">
<text x="100.8" y="31">Brazo soporte de TV lateral</text>
<text x="285.2" y="209.7">Bandeja de componentes</text>
<text x="66.4" y="256.7">Soportes de TV</text>
</g>
<g font-size="6.3">
<text x="329.4" y="275.4">BRZ-CON-03-SPTV-ENS01</text>
<text x="345" y="285.6">A3</text>
</g>
<g font-size="5.5">
<text x="300.5" y="259.2">Soporte de TV y PC. ProSauto. V03. Planos</text>
<text x="300.5" y="265.7">de ensamblaje.</text>
</g>
<g font-size="4.4">
<text x="55.6" y="138.7">BRZ-CON-V003-CTVLTS004</text>
<text x="70.6" y="143.9">SCALE 1 / 4</text>
<text x="71.6" y="149.1">2 unidades</text>
<text x="290.4" y="221.4">BCR-V006-BCR001</text>
<text x="296.9" y="226.6">SCALE 1 / 6</text>
<text x="300" y="231.8">1 unidad</text>
<text x="64.3" y="235.7">BRZ-CON-V003-STVCS002</text>
<text x="78.3" y="240.9">SCALE 1 / 2</text>
<text x="79.2" y="246.1">6 unidades</text>
</g>
<g font-size="3.5">
<text x="34.2" y="9.6">6</text>
<text x="104.2" y="9.6">5</text>
<text x="174.2" y="9.6">4</text>
<text x="244.2" y="9.6">3</text>
<text x="314.2" y="9.6">2</text>
<text x="384.2" y="9.6">1</text>
<text x="293.4" y="35.8">630.71</text>
<text x="7.3" y="38.4">D</text>
<text x="410.6" y="38.4">D</text>
<text x="390.8" y="71.3" transform="rotate(-90 390.8 71.3)">20.00</text>
<text x="207.3" y="82.2">20.00</text>
<text x="188.5" y="86.2" transform="rotate(-90 188.5 86.2)">291.00</text>
<text x="7.4" y="112.6">C</text>
<text x="410.7" y="112.6">C</text>
<text x="297.8" y="129">650.00</text>
<text x="7.4" y="186.9">B</text>
<text x="410.8" y="186.9">B</text>
<text x="136.6" y="228.5" transform="rotate(-90 136.6 228.5)">100.00</text>
<text x="231" y="251.5">DRAWN</text>
<text x="343.1" y="252.3">SIMUMAK</text>
<text x="7.4" y="261.1">A</text>
<text x="410.7" y="261.1">A</text>
<text x="230.9" y="264.6">CHECKED</text>
<text x="300.3" y="274.5">DWG NO:</text>
<text x="231.3" y="278.3">APPROVED</text>
<text x="299.9" y="282.6">REV</text>
<text x="328.5" y="283.1">SIZE</text>
<text x="370.9" y="285.1">SHEET 3 OF 4</text>
<text x="34.2" y="289.9">6</text>
<text x="104.2" y="289.9">5</text>
<text x="174.2" y="289.9">4</text>
<text x="244.2" y="289.9">3</text>
<text x="314.2" y="289.9">2</text>
<text x="384.2" y="289.9">1</text>
</g>
<g font-size="2.7">
<text x="234.5" y="256.6">Sergio</text>
<text x="277.2" y="255.3">31/07/2013</text>
<text x="277" y="268.7">20/08/2013</text>
<text x="234.1" y="270.3">Adrián Parro</text>
</g>
</svg>
